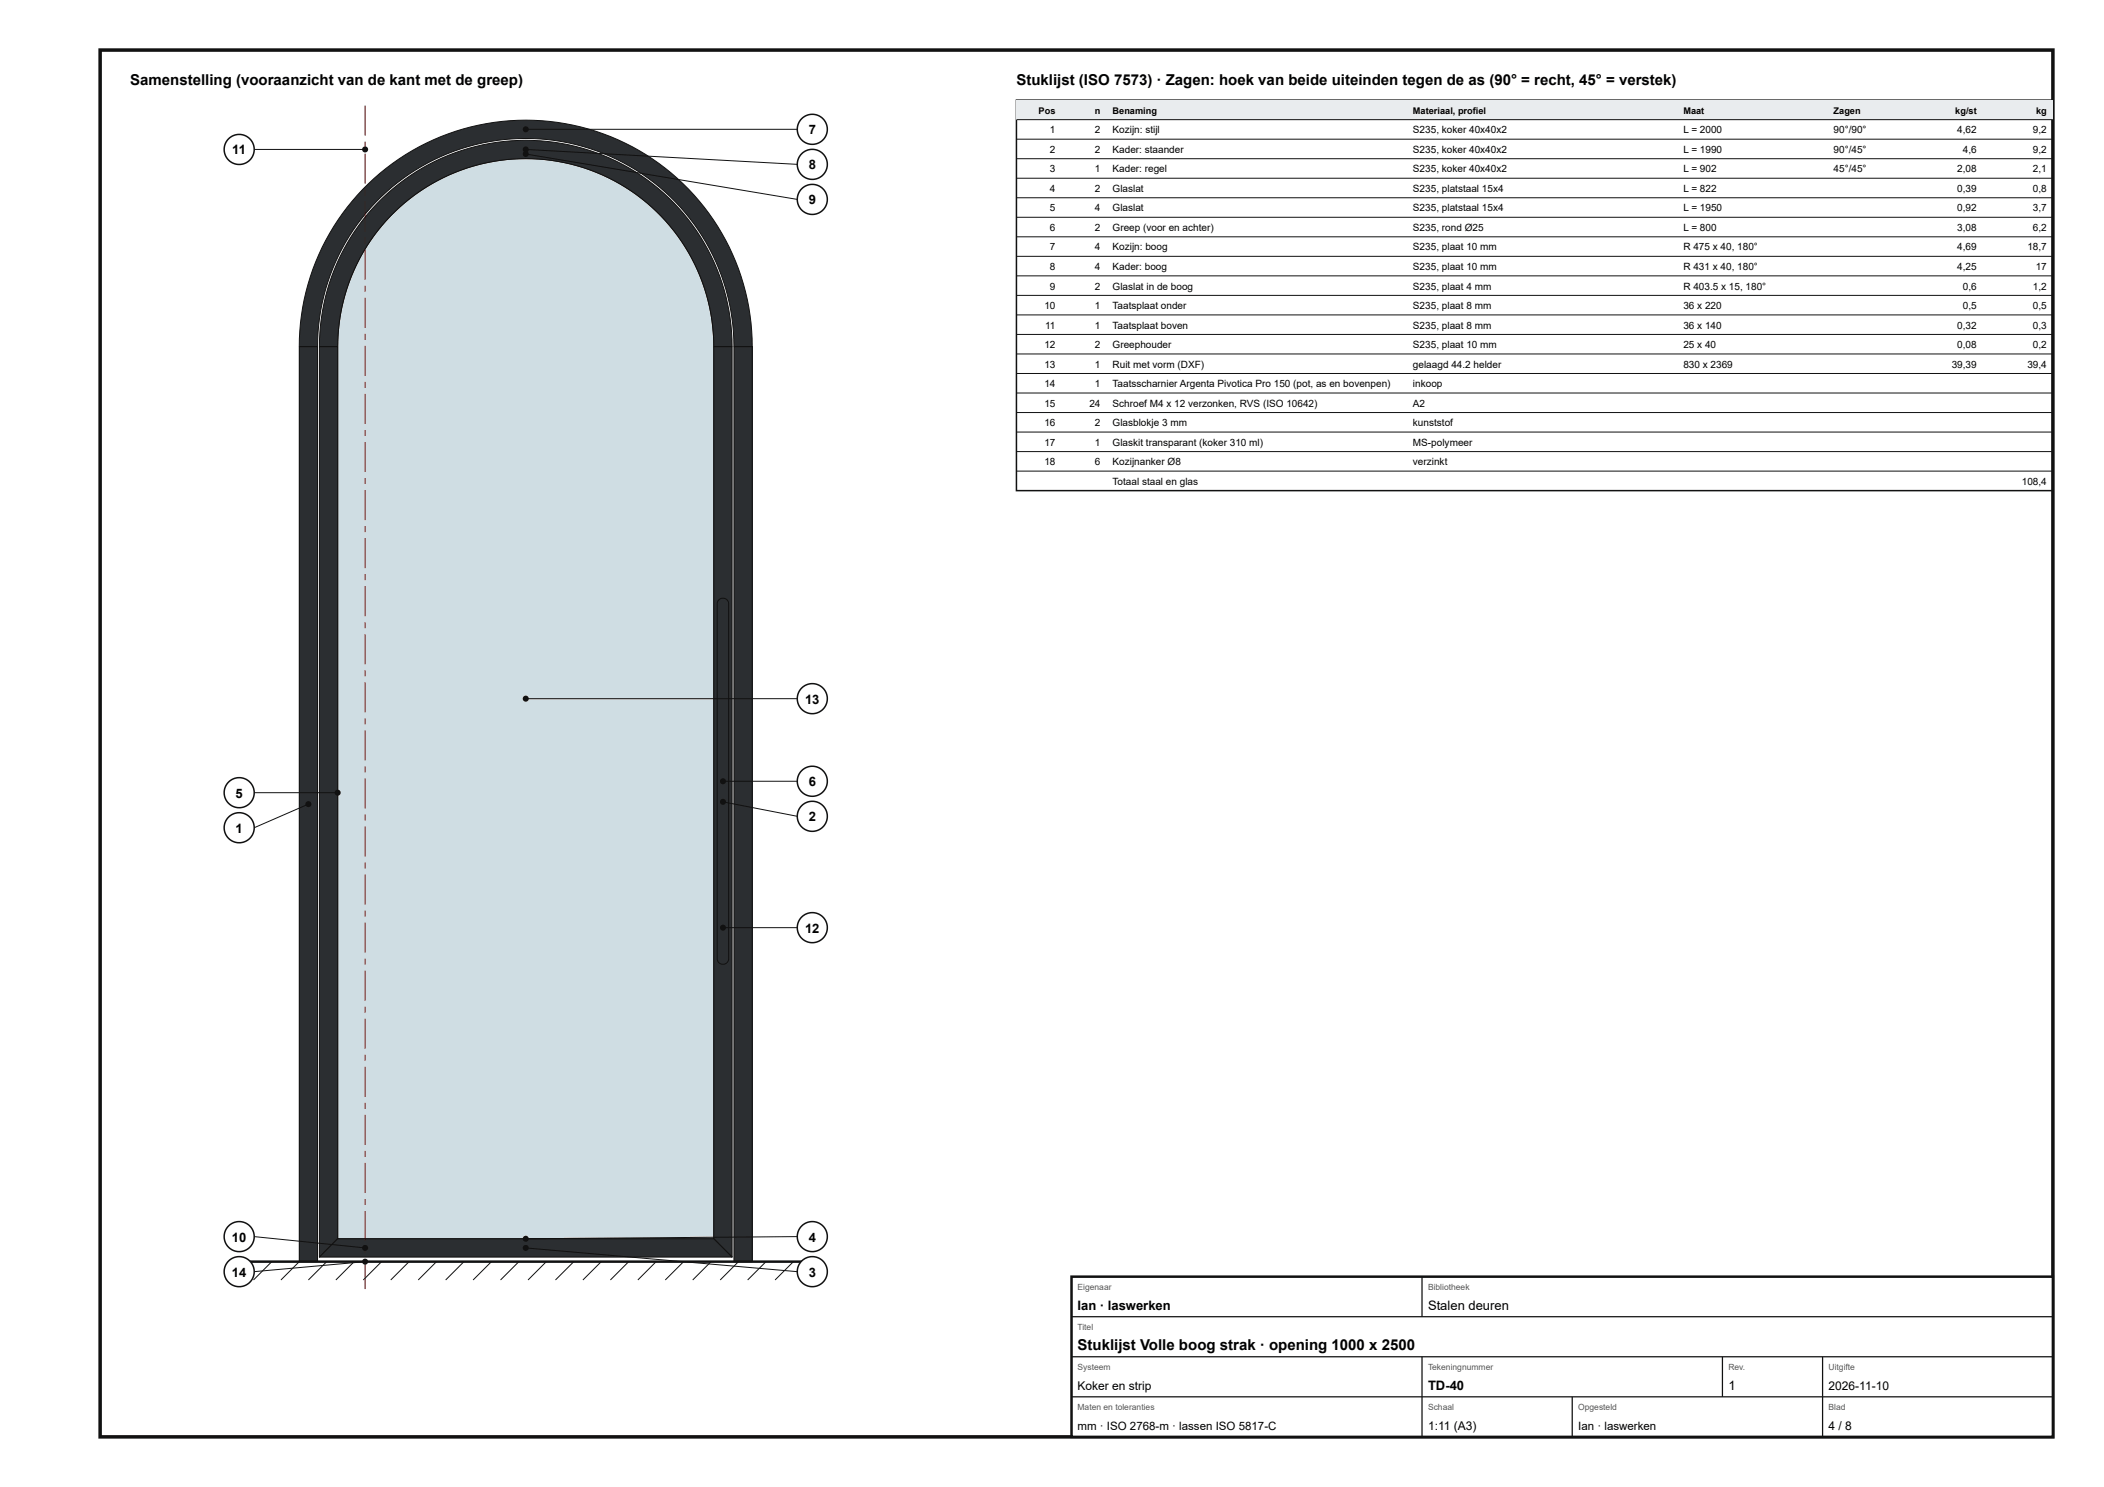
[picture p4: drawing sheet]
<svg xmlns="http://www.w3.org/2000/svg" width="420mm" height="297mm" viewBox="0 0 420 297" stroke-linecap="round" stroke-linejoin="round" font-family="sans-serif">
<path d="M20 10h390v277h-390z" fill="none" stroke="#111" stroke-width=".7" stroke-linecap="butt"/>
<path d="M78.4 42.7a37.6 37.6 0 0 1 41-8.2 37.6 37.6 0 0 1 23.2 34.7v178.2h-75.2v-178.2a37.6 37.6 0 0 1 11-26.5z" fill="#cfdde3"/>
<path d="M78.4 42.7a37.6 37.6 0 0 1 41-8.2 37.6 37.6 0 0 1 23.2 34.7v178.2h-75.2v-178.2a37.6 37.6 0 0 1 11-26.5z" fill="none" stroke="#111" stroke-width=".2"/>
<path d="M59.8 69.2h3.6v182.8h-3.6z" fill="#2b2e31"/>
<path d="M59.8 69.2h3.6v182.8h-3.6z" fill="none" stroke="#111" stroke-width=".2"/>
<path d="M146.6 69.2h3.6v182.8h-3.6z" fill="#2b2e31"/>
<path d="M146.6 69.2h3.6v182.8h-3.6z" fill="none" stroke="#111" stroke-width=".2"/>
<path d="M72.5 37.8a45.2 45.2 0 0 1 49.4-10.5 45.2 45.2 0 0 1 28.3 41.9h-3.6a41.6 41.6 0 0 0-41.6-41.5 41.6 41.6 0 0 0-41.6 41.5h-3.6a45.2 45.2 0 0 1 12.7-31.4z" fill="#2b2e31"/>
<path d="M72.5 37.8a45.2 45.2 0 0 1 49.4-10.5 45.2 45.2 0 0 1 28.3 41.9h-3.6a41.6 41.6 0 0 0-41.6-41.5 41.6 41.6 0 0 0-41.6 41.5h-3.6a45.2 45.2 0 0 1 12.7-31.4z" fill="none" stroke="#111" stroke-width=".2"/>
<path d="M63.8 69.2h3.6v178.2l-3.6 3.7z" fill="#2b2e31"/>
<path d="M63.8 69.2h3.6v178.2l-3.6 3.7z" fill="none" stroke="#111" stroke-width=".2"/>
<path d="M142.6 69.2h3.6v181.9l-3.6-3.7z" fill="#2b2e31"/>
<path d="M142.6 69.2h3.6v181.9l-3.6-3.7z" fill="none" stroke="#111" stroke-width=".2"/>
<path d="M67.4 247.4h75.2l3.6 3.7h-82.4z" fill="#2b2e31"/>
<path d="M67.4 247.4h75.2l3.6 3.7h-82.4z" fill="none" stroke="#111" stroke-width=".2"/>
<path d="M75.3 40.6a41.2 41.2 0 0 1 45.1-9.6 41.2 41.2 0 0 1 25.8 38.2h-3.6a37.6 37.6 0 0 0-37.6-37.5 37.6 37.6 0 0 0-37.6 37.5h-3.6a41.2 41.2 0 0 1 11.5-28.6z" fill="#2b2e31"/>
<path d="M75.3 40.6a41.2 41.2 0 0 1 45.1-9.6 41.2 41.2 0 0 1 25.8 38.2h-3.6a37.6 37.6 0 0 0-37.6-37.5 37.6 37.6 0 0 0-37.6 37.5h-3.6a41.2 41.2 0 0 1 11.5-28.6z" fill="none" stroke="#111" stroke-width=".2"/>
<path d="M72.8 251.5h.2v6h-.2zM72.8 249.1h.2v1.2h-.2zM72.8 241.9h.2v6h-.2zM72.8 239.5h.2v1.2h-.2zM72.8 232.3h.2v6h-.2zM72.8 229.9h.2v1.2h-.2zM72.8 222.7h.2v6h-.2zM72.8 220.3h.2v1.2h-.2zM72.8 213.1h.2v6h-.2zM72.8 210.7h.2v1.2h-.2zM72.8 203.5h.2v6h-.2zM72.8 201.1h.2v1.2h-.2zM72.8 193.9h.2v6h-.2zM72.8 191.5h.2v1.2h-.2zM72.8 184.3h.2v6h-.2zM72.8 181.9h.2v1.2h-.2zM72.8 174.7h.2v6h-.2zM72.8 172.3h.2v1.2h-.2zM72.8 165.1h.2v6h-.2zM72.8 162.7h.2v1.2h-.2zM72.8 155.5h.2v6h-.2zM72.8 153.1h.2v1.2h-.2zM72.8 145.9h.2v6h-.2zM72.8 143.5h.2v1.2h-.2zM72.8 136.3h.2v6h-.2zM72.8 133.9h.2v1.2h-.2zM72.8 126.7h.2v6h-.2zM72.8 124.3h.2v1.2h-.2zM72.8 117.1h.2v6h-.2zM72.8 114.7h.2v1.2h-.2zM72.8 107.5h.2v6h-.2zM72.8 105.1h.2v1.2h-.2zM72.8 97.9h.2v6h-.2zM72.8 95.5h.2v1.2h-.2zM72.8 88.3h.2v6h-.2zM72.8 85.9h.2v1.2h-.2zM72.8 78.7h.2v6h-.2zM72.8 76.3h.2v1.2h-.2zM72.8 69.1h.2v6h-.2zM72.8 66.7h.2v1.2h-.2zM72.8 59.5h.2v6h-.2zM72.8 57.1h.2v1.2h-.2zM72.8 49.9h.2v6h-.2zM72.8 47.5h.2v1.2h-.2zM72.8 40.3h.2v6h-.2zM72.8 37.9h.2v1.2h-.2zM72.8 30.7h.2v6h-.2zM72.8 28.3h.2v1.2h-.2zM72.8 21.1h.2v6h-.2z" fill="#b00"/>
<path d="M143.6 119.8a1.15 1.15 0 0 1 1.2-.2 1.15 1.15 0 0 1 .7 1v70.9a1.14 1.14 0 0 1-1.1 1.1 1.14 1.14 0 0 1-1.2-1.1v-70.9z" fill="#2b2e31"/>
<g fill="none" stroke="#111" stroke-width=".2">
<path d="M143.6 119.8a1.15 1.15 0 0 1 1.2-.2 1.15 1.15 0 0 1 .7 1v70.9a1.14 1.14 0 0 1-1.1 1.1 1.14 1.14 0 0 1-1.2-1.1v-70.9zM48.8 252l-3.7 3.7M54.3 252l-3.7 3.7M59.8 252l-3.7 3.7M65.2 252l-3.6 3.7M70.7 252l-3.6 3.7M76.2 252l-3.6 3.7M81.7 252l-3.7 3.7M87.2 252l-3.7 3.7M92.7 252l-3.7 3.7M98.1 252l-3.6 3.7M103.6 252l-3.6 3.7"/>
<path d="M109.1 252l-3.6 3.7M114.6 252l-3.7 3.7M120.1 252l-3.7 3.7M125.6 252l-3.7 3.7M131 252l-3.6 3.7M136.5 252l-3.6 3.7M142 252l-3.7 3.7M147.5 252l-3.7 3.7M153 252l-3.7 3.7M158.5 252l-3.7 3.7"/>
</g>
<path d="M48.8 252h112.4" fill="none" stroke="#111" stroke-width=".5"/>
<circle cx="72.9" cy="29.9" r=".6" fill="#111"/>
<path d="M50.8 29.8h22.1" fill="none" stroke="#111" stroke-width=".2"/>
<circle cx="47.8" cy="29.9" r="3" fill="#fff"/>
<circle cx="47.8" cy="29.9" r="3" fill="none" stroke="#111" stroke-width=".3"/>
<circle cx="67.4" cy="158.3" r=".6" fill="#111"/>
<path d="M50.8 158.3h16.6" fill="none" stroke="#111" stroke-width=".2"/>
<circle cx="47.8" cy="158.3" r="3" fill="#fff"/>
<circle cx="47.8" cy="158.3" r="3" fill="none" stroke="#111" stroke-width=".3"/>
<circle cx="61.6" cy="160.6" r=".6" fill="#111"/>
<path d="M61.6 160.6l-10.8 4.7" fill="none" stroke="#111" stroke-width=".2"/>
<circle cx="47.8" cy="165.3" r="3" fill="#fff"/>
<circle cx="47.8" cy="165.3" r="3" fill="none" stroke="#111" stroke-width=".3"/>
<circle cx="72.9" cy="249.3" r=".6" fill="#111"/>
<path d="M50.8 247l22.1 2.3" fill="none" stroke="#111" stroke-width=".2"/>
<circle cx="47.8" cy="247" r="3" fill="#fff"/>
<circle cx="47.8" cy="247" r="3" fill="none" stroke="#111" stroke-width=".3"/>
<circle cx="72.9" cy="252" r=".6" fill="#111"/>
<path d="M72.9 252l-22.1 2" fill="none" stroke="#111" stroke-width=".2"/>
<circle cx="47.8" cy="254" r="3" fill="#fff"/>
<circle cx="47.8" cy="254" r="3" fill="none" stroke="#111" stroke-width=".3"/>
<circle cx="105" cy="25.8" r=".6" fill="#111"/>
<path d="M105 25.8h54.2" fill="none" stroke="#111" stroke-width=".2"/>
<circle cx="162.2" cy="25.8" r="3" fill="#fff"/>
<circle cx="162.2" cy="25.8" r="3" fill="none" stroke="#111" stroke-width=".3"/>
<circle cx="105" cy="29.9" r=".6" fill="#111"/>
<path d="M105 29.8l54.2 3" fill="none" stroke="#111" stroke-width=".2"/>
<circle cx="162.2" cy="32.8" r="3" fill="#fff"/>
<circle cx="162.2" cy="32.8" r="3" fill="none" stroke="#111" stroke-width=".3"/>
<circle cx="105" cy="30.8" r=".6" fill="#111"/>
<path d="M105 30.8l54.2 9" fill="none" stroke="#111" stroke-width=".2"/>
<circle cx="162.2" cy="39.8" r="3" fill="#fff"/>
<circle cx="162.2" cy="39.8" r="3" fill="none" stroke="#111" stroke-width=".3"/>
<circle cx="105" cy="139.5" r=".6" fill="#111"/>
<path d="M105 139.6h54.2" fill="none" stroke="#111" stroke-width=".2"/>
<circle cx="162.2" cy="139.5" r="3" fill="#fff"/>
<circle cx="162.2" cy="139.5" r="3" fill="none" stroke="#111" stroke-width=".3"/>
<circle cx="144.4" cy="156" r=".6" fill="#111"/>
<path d="M144.4 156h14.8" fill="none" stroke="#111" stroke-width=".2"/>
<circle cx="162.2" cy="156" r="3" fill="#fff"/>
<circle cx="162.2" cy="156" r="3" fill="none" stroke="#111" stroke-width=".3"/>
<circle cx="144.4" cy="160.2" r=".6" fill="#111"/>
<path d="M144.4 160.2l14.8 2.8" fill="none" stroke="#111" stroke-width=".2"/>
<circle cx="162.2" cy="163" r="3" fill="#fff"/>
<circle cx="162.2" cy="163" r="3" fill="none" stroke="#111" stroke-width=".3"/>
<circle cx="144.4" cy="185.3" r=".6" fill="#111"/>
<path d="M144.4 185.3h14.8" fill="none" stroke="#111" stroke-width=".2"/>
<circle cx="162.2" cy="185.3" r="3" fill="#fff"/>
<circle cx="162.2" cy="185.3" r="3" fill="none" stroke="#111" stroke-width=".3"/>
<circle cx="105" cy="247.4" r=".6" fill="#111"/>
<path d="M159.2 247l-54.2 .4" fill="none" stroke="#111" stroke-width=".2"/>
<circle cx="162.2" cy="247" r="3" fill="#fff"/>
<circle cx="162.2" cy="247" r="3" fill="none" stroke="#111" stroke-width=".3"/>
<circle cx="105" cy="249.3" r=".6" fill="#111"/>
<path d="M105 249.3l54.2 4.7" fill="none" stroke="#111" stroke-width=".2"/>
<circle cx="162.2" cy="254" r="3" fill="#fff"/>
<g fill="none" stroke="#111" stroke-width=".3">
<path d="M203 20h207v78h-207z"/>
<circle cx="162.2" cy="254" r="3"/>
</g>
<path d="M203 20h207v3.9h-207z" fill="#e9ecee"/>
<g fill="none" stroke="#111" stroke-width=".2">
<path d="M203 23.9h207M203 27.8h207M203 31.7h207M203 35.6h207M203 39.5h207M203 43.4h207M203 47.3h207M203 51.2h207M203 55.1h207M203 59h207M203 62.9h207M203 66.8h207"/>
<path d="M203 70.7h207M203 74.6h207M203 78.5h207M203 82.4h207M203 86.3h207M203 90.2h207M203 94.1h207"/>
</g>
<path d="M214 255h196v32h-196z" fill="#fff"/>
<path d="M214 255h196v32h-196z" fill="none" stroke="#111" stroke-width=".5"/>
<path d="M284 255v8M214 263h196M214 271h196M214 279h196M284 271v16M314 279v8M344 271v8M364 271v16" fill="none" stroke="#111" stroke-width=".25"/>
<g font-size="3">
<text x="26" y="17">Samenstelling (vooraanzicht van de kant met de greep)</text>
<text x="203" y="17">Stuklijst (ISO 7573) · Zagen: hoek van beide uiteinden tegen de as (90° = recht, 45° = verstek)</text>
<text x="215.2" y="269.6">Stuklijst Volle boog strak · opening 1000 x 2500</text>
</g>
<g font-size="2.6">
<text x="161.5" y="26.8">7</text>
<text x="46.4" y="30.8">11</text>
<text x="161.5" y="33.8">8</text>
<text x="161.5" y="40.8">9</text>
<text x="160.8" y="140.6">13</text>
<text x="47" y="159.3">5</text>
<text x="161.5" y="157">6</text>
<text x="47" y="166.3">1</text>
<text x="161.5" y="164">2</text>
<text x="160.8" y="186.3">12</text>
<text x="46.3" y="248">10</text>
<text x="161.5" y="248">4</text>
<text x="46.3" y="255">14</text>
<text x="161.5" y="255">3</text>
<text x="215.2" y="261.6">Ian · laswerken</text>
<text x="285.2" y="261.6">Stalen deuren</text>
<text x="285.2" y="277.6">TD-40</text>
<text x="345.2" y="277.6">1</text>
</g>
<g font-size="2.4">
<text x="215.2" y="277.6">Koker en strip</text>
<text x="365.2" y="277.6">2026-11-10</text>
<text x="285.2" y="285.6">1:11 (A3)</text>
<text x="365.2" y="285.6">4 / 8</text>
</g>
<g font-size="2.3">
<text x="215.2" y="285.6">mm · ISO 2768-m · lassen ISO 5817-C</text>
<text x="315.2" y="285.6">Ian · laswerken</text>
</g>
<g font-size="2">
<text x="209.7" y="26.6">1</text>
<text x="218.7" y="26.6">2</text>
<text x="222.2" y="26.6">Kozijn: stijl</text>
<text x="282.2" y="26.6">S235, koker 40x40x2</text>
<text x="336.2" y="26.6">L = 2000</text>
<text x="366.2" y="26.6">90°/90°</text>
<text x="390.9" y="26.6">4,62</text>
<text x="406" y="26.6">9,2</text>
<text x="209.7" y="30.5">2</text>
<text x="209.7" y="34.4">3</text>
<text x="218.7" y="30.5">2</text>
<text x="218.7" y="34.4">1</text>
<text x="222.2" y="30.5">Kader: staander</text>
<text x="222.2" y="34.4">Kader: regel</text>
<text x="282.2" y="30.5">S235, koker 40x40x2</text>
<text x="282.2" y="34.4">S235, koker 40x40x2</text>
<text x="336.2" y="30.5">L = 1990</text>
<text x="336.2" y="34.4">L = 902</text>
<text x="366.2" y="30.5">90°/45°</text>
<text x="366.2" y="34.4">45°/45°</text>
<text x="390.9" y="34.4">2,08</text>
<text x="392" y="30.5">4,6</text>
<text x="406" y="30.5">9,2</text>
<text x="406" y="34.4">2,1</text>
<text x="209.7" y="38.3">4</text>
<text x="218.7" y="38.3">2</text>
<text x="222.2" y="38.3">Glaslat</text>
<text x="282.2" y="38.3">S235, platstaal 15x4</text>
<text x="336.2" y="38.3">L = 822</text>
<text x="390.9" y="38.3">0,39</text>
<text x="406" y="38.3">0,8</text>
<text x="209.7" y="42.2">5</text>
<text x="209.7" y="46.1">6</text>
<text x="218.7" y="42.2">4</text>
<text x="218.7" y="46.1">2</text>
<text x="222.2" y="42.2">Glaslat</text>
<text x="222.2" y="46.1">Greep (voor en achter)</text>
<text x="282.2" y="42.2">S235, platstaal 15x4</text>
<text x="282.2" y="46.1">S235, rond Ø25</text>
<text x="336.2" y="42.2">L = 1950</text>
<text x="336.2" y="46.1">L = 800</text>
<text x="390.9" y="42.2">0,92</text>
<text x="390.9" y="46.1">3,08</text>
<text x="406" y="42.2">3,7</text>
<text x="406" y="46.1">6,2</text>
<text x="209.7" y="50">7</text>
<text x="209.7" y="53.9">8</text>
<text x="218.7" y="50">4</text>
<text x="218.7" y="53.9">4</text>
<text x="222.2" y="50">Kozijn: boog</text>
<text x="222.2" y="53.9">Kader: boog</text>
<text x="282.2" y="50">S235, plaat 10 mm</text>
<text x="282.2" y="53.9">S235, plaat 10 mm</text>
<text x="336.2" y="50">R 475 x 40, 180°</text>
<text x="336.2" y="53.9">R 431 x 40, 180°</text>
<text x="390.9" y="50">4,69</text>
<text x="390.9" y="53.9">4,25</text>
<text x="404.9" y="50">18,7</text>
<text x="406.6" y="53.9">17</text>
<text x="209.7" y="57.8">9</text>
<text x="218.7" y="57.8">2</text>
<text x="222.2" y="57.8">Glaslat in de boog</text>
<text x="282.2" y="57.8">S235, plaat 4 mm</text>
<text x="336.2" y="57.8">R 403.5 x 15, 180°</text>
<text x="392" y="57.8">0,6</text>
<text x="406" y="57.8">1,2</text>
<text x="208.6" y="61.7">10</text>
<text x="208.7" y="65.6">11</text>
<text x="218.7" y="61.7">1</text>
<text x="218.7" y="65.6">1</text>
<text x="222.2" y="61.7">Taatsplaat onder</text>
<text x="222.2" y="65.6">Taatsplaat boven</text>
<text x="282.2" y="61.7">S235, plaat 8 mm</text>
<text x="282.2" y="65.6">S235, plaat 8 mm</text>
<text x="336.2" y="61.7">36 x 220</text>
<text x="336.2" y="65.6">36 x 140</text>
<text x="390.9" y="65.6">0,32</text>
<text x="392" y="61.7">0,5</text>
<text x="406" y="61.7">0,5</text>
<text x="406" y="65.6">0,3</text>
<text x="208.6" y="69.5">12</text>
<text x="218.7" y="69.5">2</text>
<text x="222.2" y="69.5">Greephouder</text>
<text x="282.2" y="69.5">S235, plaat 10 mm</text>
<text x="336.2" y="69.5">25 x 40</text>
<text x="390.9" y="69.5">0,08</text>
<text x="406" y="69.5">0,2</text>
<text x="208.6" y="73.4">13</text>
<text x="208.6" y="77.3">14</text>
<text x="218.7" y="73.4">1</text>
<text x="218.7" y="77.3">1</text>
<text x="222.2" y="73.4">Ruit met vorm (DXF)</text>
<text x="222.2" y="77.3">Taatsscharnier Argenta Pivotica Pro 150 (pot, as en bovenpen)</text>
<text x="282.2" y="73.4">gelaagd 44.2 helder</text>
<text x="282.2" y="77.3">inkoop</text>
<text x="336.2" y="73.4">830 x 2369</text>
<text x="389.8" y="73.4">39,39</text>
<text x="404.9" y="73.4">39,4</text>
<text x="208.6" y="81.2">15</text>
<text x="217.6" y="81.2">24</text>
<text x="222.2" y="81.2">Schroef M4 x 12 verzonken, RVS (ISO 10642)</text>
<text x="282.2" y="81.2">A2</text>
<text x="208.6" y="85.1">16</text>
<text x="208.6" y="89">17</text>
<text x="218.7" y="85.1">2</text>
<text x="218.7" y="89">1</text>
<text x="222.2" y="85.1">Glasblokje 3 mm</text>
<text x="222.2" y="89">Glaskit transparant (koker 310 ml)</text>
<text x="282.2" y="85.1">kunststof</text>
<text x="282.2" y="89">MS-polymeer</text>
<text x="208.6" y="92.9">18</text>
<text x="218.7" y="92.9">6</text>
<text x="222.2" y="92.9">Kozijnanker Ø8</text>
<text x="282.2" y="92.9">verzinkt</text>
<text x="222.2" y="96.8">Totaal staal en glas</text>
<text x="403.8" y="96.8">108,4</text>
</g>
<g font-size="1.8">
<text x="207.4" y="22.7">Pos</text>
<text x="218.7" y="22.7">n</text>
<text x="222.2" y="22.7">Benaming</text>
<text x="282.2" y="22.7">Materiaal, profiel</text>
<text x="336.2" y="22.7">Maat</text>
<text x="366.2" y="22.7">Zagen</text>
<text x="390.5" y="22.7">kg/st</text>
<text x="406.6" y="22.7">kg</text>
</g>
<g font-size="1.7" fill="#555">
<text x="215.2" y="257.6">Eigenaar</text>
<text x="285.2" y="257.6">Bibliotheek</text>
<text x="215.2" y="265.6">Titel</text>
<text x="215.2" y="273.6">Systeem</text>
<text x="285.2" y="273.6">Tekeningnummer</text>
<text x="345.2" y="273.6">Rev.</text>
<text x="365.2" y="273.6">Uitgifte</text>
<text x="215.2" y="281.6">Maten en toleranties</text>
<text x="285.2" y="281.6">Schaal</text>
<text x="315.2" y="281.6">Opgesteld</text>
<text x="365.2" y="281.6">Blad</text>
</g>
</svg>
